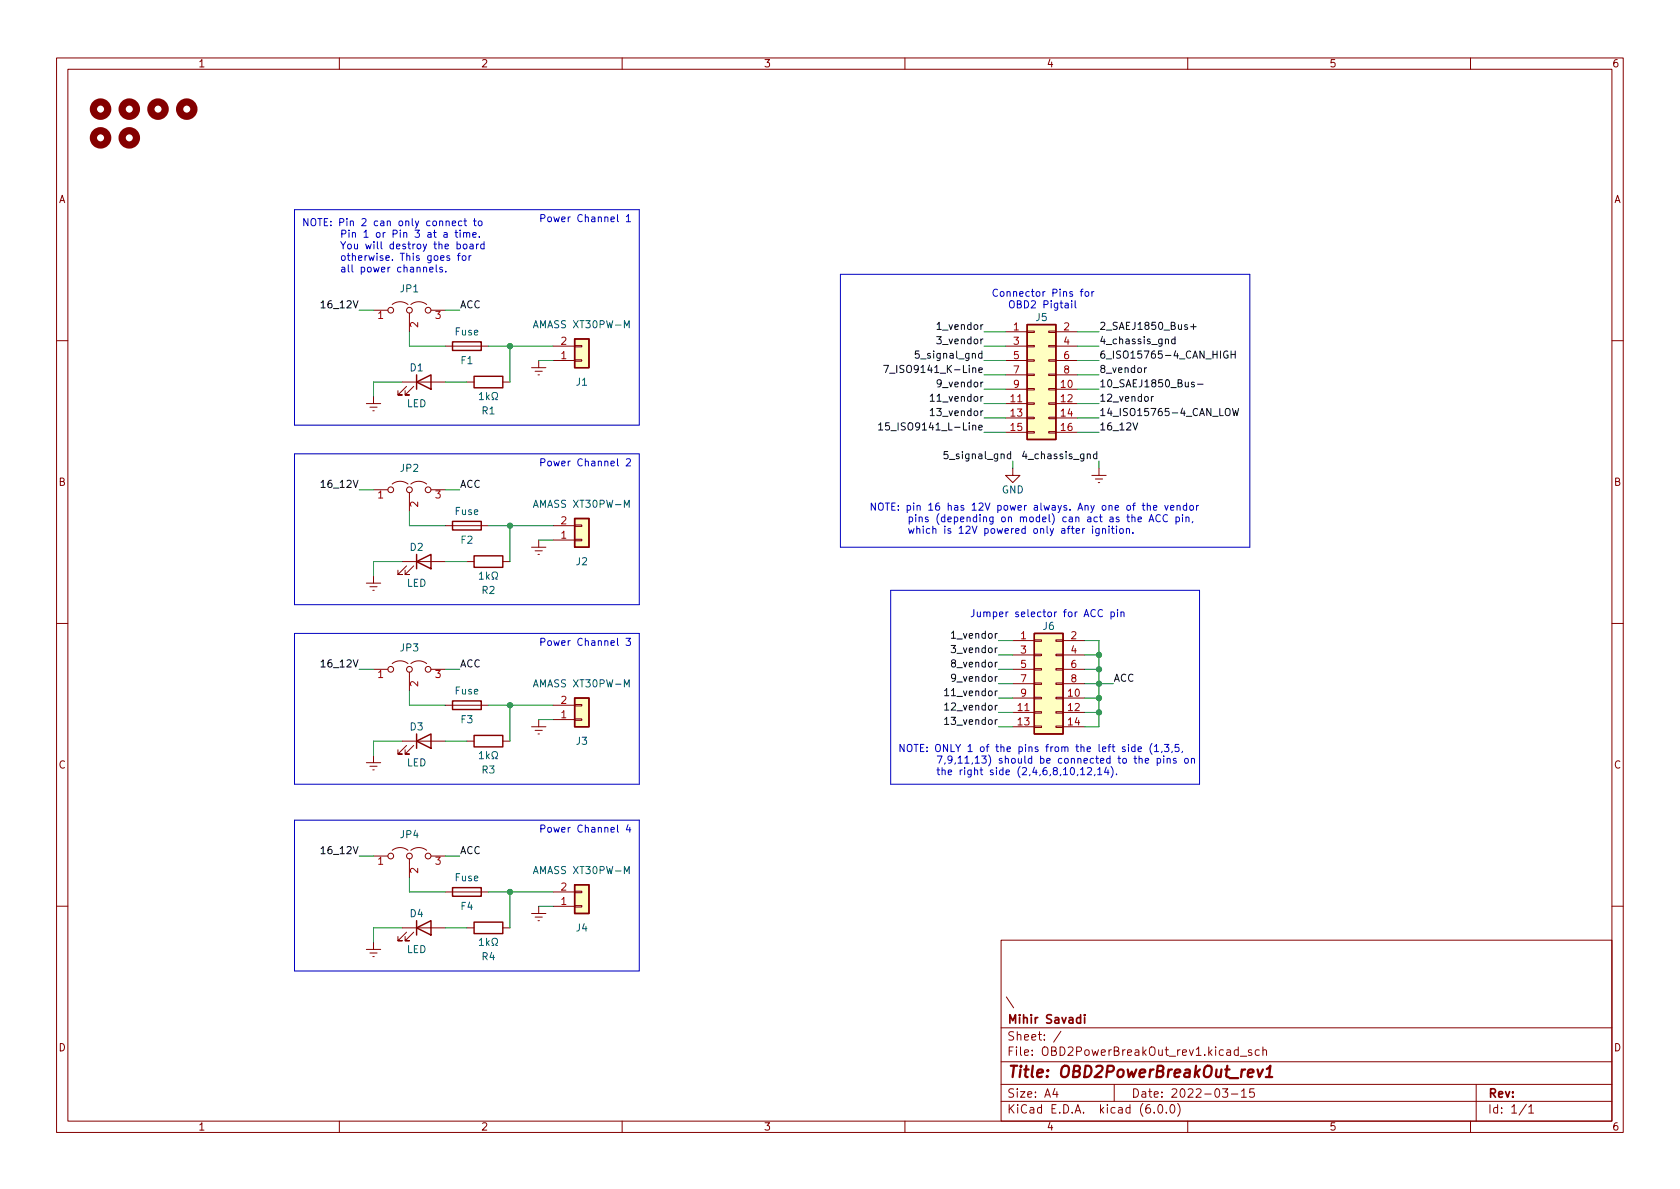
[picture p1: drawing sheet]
<svg xmlns="http://www.w3.org/2000/svg" width="297mm" height="210mm" viewBox="0 0 297 210" stroke-linecap="round" stroke-linejoin="round" font-family="sans-serif">
<g fill="none" stroke="#840000" stroke-width=".18">
<path d="M10 10.2h277v190.1h-277zM12 12.2h273v186.1h-273zM60 10.2v2M110 10.2v2M160 10.2v2M210 10.2v2M260 10.2v2M66 54.9h2.6M69.3 53.8a2.26 2.26 0 0 1 2.8 0M72.4 55.4v3.3M72.6 53.8a2.26 2.26 0 0 1 2.8 0M76.2 54.9h2.5"/>
<path d="M177.8 58.7h3.8M181.6 58.5h1.3v.3h-1.3zM185.4 58.5h1.3v.3h-1.3zM186.7 58.7h3.8M10 60.2h2M64.8 71.4h2.5M65.4 72h1.3M65.9 72.6h.3M66 70.1v1.3M71.1 67.6h7.6M71.9 68.3l-1.5 1.5h.7h-.7v-.7M73.2 68.3l-1.6 1.5h.8h-.8v-.7"/>
<path d="M78.7 61.2h7.7M82.5 67.6h1.3M88.9 67.6h1.3M94 65h2.5M94.6 65.7h1.3M95.1 66.3h.3M95.2 63.7v1.3M97.8 61.2h3.8M97.8 63.7h3.8M101.6 61.1h1.3v.2h-1.3zM101.6 63.6h1.3v.3h-1.3zM177.8 66.3h3.8"/>
<path d="M177.8 68.8h3.8M177.8 71.4h3.8M177.8 73.9h3.8M177.8 76.4h3.8M177.8 61.2h3.8M177.8 63.7h3.8M181.6 76.3h1.3v.3h-1.3zM181.6 73.8h1.3v.2h-1.3zM181.6 71.2h1.3v.3h-1.3zM181.6 68.7h1.3v.3h-1.3zM181.6 66.2h1.3v.2h-1.3zM181.6 63.6h1.3v.3h-1.3z"/>
<path d="M181.6 61.1h1.3v.2h-1.3zM185.4 76.3h1.3v.3h-1.3zM185.4 73.8h1.3v.2h-1.3zM185.4 71.2h1.3v.3h-1.3zM185.4 68.7h1.3v.3h-1.3zM185.4 66.2h1.3v.2h-1.3zM185.4 63.6h1.3v.3h-1.3zM185.4 61.1h1.3v.2h-1.3zM186.7 66.3h3.8M186.7 68.8h3.8M186.7 71.4h3.8M186.7 73.9h3.8"/>
<path d="M186.7 76.4h3.8M186.7 61.2h3.8M186.7 63.7h3.8M285 60.2h2M66 86.6h2.6M69.3 85.6a2.26 2.26 0 0 1 2.8 0M71.1 99.3h7.6M72.4 87.1v3.3M72.6 85.6a2.26 2.26 0 0 1 2.8 0M76.2 86.6h2.5M78.7 93h7.7M82.5 99.3h1.3"/>
<path d="M88.9 99.3h1.3M94 96.8h2.5M94.6 97.4h1.3M95.1 98h.3M95.2 95.5v1.3M97.8 95.5h3.8M97.8 93h3.8M101.6 92.8h1.3v.3h-1.3zM101.6 95.4h1.3v.2h-1.3zM179.1 82.8v1.3h1.2l-1.2 1.2-1.3-1.2h1.3M193 84.1h2.6M193.7 84.7h1.2"/>
<path d="M194.2 85.3h.2M194.3 82.8v1.3M10 110.2h2M64.8 103.1h2.5M65.4 103.8h1.3M65.9 104.4h.3M66 101.8v1.3M66 118.4h2.6M69.3 117.3a2.26 2.26 0 0 1 2.8 0M71.9 100.1l-1.5 1.5h.7h-.7v-.8M72.4 118.9v3.3M72.6 117.3a2.26 2.26 0 0 1 2.8 0"/>
<path d="M73.2 100.1l-1.6 1.5h.8h-.8v-.8M76.2 118.4h2.5M179.1 118.4h3.8M179.1 113.3h3.8M179.1 115.8h3.8M182.9 118.2h1.2v.3h-1.2zM182.9 115.7h1.2v.2h-1.2zM182.9 113.2h1.2v.2h-1.2zM186.7 118.2h1.3v.3h-1.3zM186.7 115.7h1.3v.2h-1.3zM186.7 113.2h1.3v.2h-1.3zM188 118.4h3.8"/>
<path d="M188 113.3h3.8M188 115.8h3.8M285 110.2h2M64.8 134.9h2.5M65.4 135.5h1.3M65.9 136.1h.3M66 133.6v1.3M71.1 131.1h7.6M71.9 131.8l-1.5 1.5h.7h-.7v-.7M73.2 131.8l-1.6 1.5h.8h-.8v-.7M78.7 124.7h7.7M82.5 131.1h1.3"/>
<path d="M88.9 131.1h1.3M94 128.5h2.5M94.6 129.2h1.3M95.1 129.8h.3M95.2 127.2v1.3M97.8 127.2h3.8M97.8 124.7h3.8M101.6 124.6h1.3v.2h-1.3zM101.6 127.1h1.3v.3h-1.3zM179.1 128.5h3.8M179.1 123.4h3.8M179.1 126h3.8"/>
<path d="M179.1 120.9h3.8M182.9 128.4h1.2v.2h-1.2zM182.9 125.9h1.2v.2h-1.2zM182.9 123.3h1.2v.3h-1.2zM182.9 120.8h1.2v.2h-1.2zM186.7 128.4h1.3v.2h-1.3zM186.7 125.9h1.3v.2h-1.3zM186.7 123.3h1.3v.3h-1.3zM186.7 120.8h1.3v.2h-1.3zM188 128.5h3.8M188 123.4h3.8M188 126h3.8"/>
<path d="M188 120.9h3.8M66 151.4h2.6M69.3 150.4a2.26 2.26 0 0 1 2.8 0M72.4 151.9v3.3M72.6 150.4a2.26 2.26 0 0 1 2.8 0M76.2 151.4h2.5M78.7 157.7h7.7M97.8 157.7h3.8M101.6 157.6h1.3v.3h-1.3zM10 160.2h2M64.8 167.9h2.5M65.4 168.5h1.3"/>
<path d="M65.9 169.2h.3M66 166.6v1.3M71.1 164.1h7.6M71.9 164.8l-1.5 1.6h.7h-.7v-.8M73.2 164.8l-1.6 1.6h.8h-.8v-.8M82.5 164.1h1.3M88.9 164.1h1.3M94 161.5h2.5M94.6 162.2h1.3M95.1 162.8h.3M95.2 160.3v1.2M97.8 160.3h3.8"/>
<path d="M101.6 160.1h1.3v.3h-1.3zM177 166.3h108v32h-108zM285 160.2h2M60 198.3v2M110 198.3v2M160 198.3v2M177 194.8h108M177 191.8h108M177 187.8h108M177 181.8h108M186.5 192.5l-.4 1h1M186.9 193v1"/>
<path d="M187.6 182.4l-1.3 1.9M197 191.8v3M204.1 196.7v.1M204.9 195.4l.2-.1a.81 .81 0 0 1 .6 .7 .81 .81 0 0 1-.3 .8h-.2a.81 .81 0 0 1-.6-.6 .81 .81 0 0 1 .3-.8zM206.2 196.7v.1M207.1 195.4l.1-.1a.81 .81 0 0 1 .6 .7 .81 .81 0 0 1-.3 .8h-.1a.81 .81 0 0 1-.6-.6 .81 .81 0 0 1 .3-.8zM208.2 195.1a1.72 1.72 0 0 1 0 2.3M210 198.3v2M216.1 192.5h1l-.5 .6 .4 .1v.7l-.2 .1h-.4l-.3-.1M217.7 193.5h1.2M218.9 185.7l-.4-.1-.3 .3v.4l.2 .3h.5M218.9 185.1v1.5"/>
<path d="M219.3 186.8h1.1M219.5 193l.4-.5v1.5M219.5 194h.9M221.3 185.7l-.4-.1-.2 .2 .1 .3 .5 .1v.4h-.6M221.7 192.5h-.7l-.1 .7 .2-.1 .5 .1 .2 .2-.1 .5-.2 .1-.6-.1M222.6 185.7l-.4-.1-.3 .3v.4l.2 .3h.5M223.3 185.8l.2-.2 .4 .1v.9M223.3 185.1v1.5M260 198.3v2M261 191.8v6.5M269.9 195.3l-1.3 1.9M270.3 195.8l.4-.5v1.5"/>
<path d="M270.3 196.8h.9"/>
<circle cx="69.1" cy="54.9" r=".51"/>
<circle cx="72.4" cy="54.9" r=".51"/>
<circle cx="75.7" cy="54.9" r=".51"/>
<circle cx="69.1" cy="86.6" r=".51"/>
<circle cx="72.4" cy="86.6" r=".51"/>
<circle cx="75.7" cy="86.6" r=".51"/>
<circle cx="69.1" cy="118.4" r=".51"/>
<circle cx="72.4" cy="118.4" r=".51"/>
<circle cx="75.7" cy="118.4" r=".51"/>
<circle cx="69.1" cy="151.4" r=".51"/>
<circle cx="72.4" cy="151.4" r=".51"/>
<circle cx="75.7" cy="151.4" r=".51"/>
</g>
<path d="M222.3 189.1l.4 1.4 .6-1.4M223.8 190.5h1.1M224 189l.6-.5-.2 2" fill="none" stroke="#840000" stroke-width=".4"/>
<path d="M191.1 179.4v1.5M191.8 179.4v.2M191.8 179.9v1M191.1 180l-.5-.1-.3 .3v.4l.2 .3h.6" fill="none" stroke="#840000" stroke-width=".3"/>
<g fill="#ffffc2" stroke="#ffffc2" stroke-width=".18">
<path d="M101.6 123.4h2.5v5.1h-2.5z"/>
<path d="M181.6 57.4h5.1v20.3h-5.1z"/>
<path d="M101.6 59.9h2.5v5.1h-2.5z"/>
<path d="M182.9 112h5.1v17.8h-5.1z"/>
<path d="M101.6 156.5h2.5v5h-2.5z"/>
<path d="M101.6 91.7h2.5v5.1h-2.5z"/>
</g>
<g fill="none" stroke="#840000" stroke-width=".25">
<path d="M101.6 59.9h2.5v5.1h-2.5zM181.6 57.4h5.1v20.3h-5.1zM73.7 67.6l2.5-1.3v2.5zM73.7 66.3v2.5M80 60.4h5.1v1.6h-5.1zM83.8 66.5h5.1v2.1h-5.1zM73.7 99.3l2.5-1.3v2.6zM73.7 98v2.6M80 92.2h5.1v1.5h-5.1zM83.8 98.3h5.1v2h-5.1zM101.6 91.7h2.5v5.1h-2.5zM182.9 112h5.1v17.8h-5.1z"/>
<path d="M73.7 131.1l2.5-1.3v2.5zM73.7 129.8v2.5M80 123.9h5.1v1.6h-5.1zM83.8 130h5.1v2.1h-5.1zM101.6 123.4h2.5v5.1h-2.5zM80 157h5.1v1.5h-5.1zM101.6 156.5h2.5v5h-2.5zM73.7 164.1l2.5-1.3v2.5zM73.7 162.8v2.5M83.8 163.1h5.1v2h-5.1z"/>
</g>
<g fill="none" stroke="#006464" stroke-width=".18">
<path d="M110.4 58v-1.3l.4 .9 .4-.9v1.3M84.8 69.8l.3-.4v1.3M84.8 70.7h.7M86 69.4v1.3M86.1 70.2l.4 .5M86.5 69.8l-.5 .5M87 70.7h.3v-.3a.54 .54 0 0 1-.3-.7 .54 .54 0 0 1 .8-.2 .58 .58 0 0 1-.1 .9v.3h.3M110.4 89.7v-1.2l.4 .9 .4-.9v1.2M84.8 101.5l.3-.3v1.2M84.8 102.4h.7M86 101.2v1.2M86.1 101.9l.4 .5"/>
<path d="M86.5 101.6l-.5 .5M87 102.4h.3v-.2a.54 .54 0 0 1-.3-.8 .54 .54 0 0 1 .8-.2 .58 .58 0 0 1-.1 1v.2h.3M84.8 133.3l.3-.4v1.3M84.8 134.2h.7M86 132.9v1.3M86.1 133.7l.4 .5M86.5 133.3l-.5 .5M87 134.2h.3v-.3a.54 .54 0 0 1-.3-.7 .54 .54 0 0 1 .8-.2 .58 .58 0 0 1-.1 .9v.3h.3M110.4 121.5v-1.3l.4 .9 .4-.9v1.3M110.4 154.5v-1.3l.4 .9 .4-.9v1.3M84.8 166.3l.3-.4v1.3M84.8 167.2h.7"/>
<path d="M86 165.9v1.3M86.1 166.7l.4 .5M86.5 166.3l-.5 .5M87 167.2h.3v-.2a.54 .54 0 0 1-.3-.8 .54 .54 0 0 1 .8-.2 .58 .58 0 0 1-.1 1v.2h.3"/>
</g>
<g fill="none" stroke="#840000" stroke-width="1.3">
<circle cx="17.8" cy="19.3" r="1.27"/>
<circle cx="22.9" cy="19.3" r="1.27"/>
<circle cx="27.9" cy="19.3" r="1.27"/>
<circle cx="33" cy="19.3" r="1.27"/>
<circle cx="17.8" cy="24.4" r="1.27"/>
<circle cx="22.9" cy="24.4" r="1.27"/>
</g>
<g fill="none" stroke="#0f0f0f" stroke-width=".18">
<path d="M56.8 53.5l.3-.3v1.2M56.8 54.4h.7M207.8 59.5v1.3M210.5 57.8h1M211 57.3v1M155.3 75.1l.4-.3v1.2M155.3 76h.8M156.3 64.6h.8l-.5 1.3M157.2 74.8h-.6v.6l.1-.1h.5l.1 .2-.1 .4-.2 .1-.4-.1M157.3 66h1M162.5 62.1h-.6l-.1 .6 .2-.1h.4l.1 .2v.4l-.2 .1-.5-.1M164.5 70.1l.3-.4v1.3"/>
<path d="M164.5 72.6l.3-.4v1.3M164.5 71h.7M164.5 73.5h.7M167.6 79.8h-.6l-.1 .7 .2-.2 .4 .1 .1 .2v.4l-.2 .1-.5-.1M181.1 79.8l-.3 .9h.8M200.3 74.8l.4 1.2 .5-1.2M202.4 65v.9M202.7 65l-.3 .3M203.6 70.1v.9M203.9 70.1l-.3 .3M207.8 60h-.4l-.3 .2 .2 .5h.5M211.1 67.6h-.3l-.1 .2v.1l.4 .2v.3h-.4"/>
<path d="M211.7 67.9h1M216.8 72.3l.1-.1a.43 .43 0 0 1 .6 .5v.4a.42 .42 0 0 1-.4 .4 .42 .42 0 0 1-.5-.4v-.4zM217.1 62.1a.59 .59 0 0 0-.8 .6 .59 .59 0 0 0 .8 .6v-.5h-.2M217.7 62.1v1.2M217.7 62.7h.7M217.9 72.2l.3 1.3 .3-.9 .2 .9 .3-1.3M218.4 62.1v1.2M56.8 85.3l.3-.4v1.3M56.8 86.2h.7M56.8 117l.3-.3v1.2M56.8 117.9h.7M167 122.1l.4-.3v1.2"/>
<path d="M167 124.7l.4-.4v1.3M167 127.2l.4-.4v1.3M167 123h.7M167 125.6h.7M167 128.1h.7M56.8 150.1l.3-.4v1.3M56.8 151h.7"/>
</g>
<g fill="none" stroke="#0000c2" stroke-width=".18">
<path d="M52.1 37.1h60.9v38.1h-60.9zM80 39.5l.6-.1-.1-.3h-.4l-.1 .2v.6h.5M81.7 39.1h-.4l-.2 .2 .1 .6h.5M82 39.1h.5M82.2 38.6v1.1l.3 .2M83.7 39.1h.5M83.9 38.6v1.1l.3 .2M84.7 39.1h.3l.2 .2v.4l-.2 .2h-.3l-.1-.2zM109.2 37.9v1.1l.2 .2M110.7 38.3l.4-.4v1.3M110.7 39.2h.8M70.9 47.3h-.4l-.2 .2 .1 .5h.5"/>
<path d="M71.4 47.4l.2-.1h.3l.1 .8M71.4 46.8v1.3M72.6 47.3h.5v.8M73.1 47.6h-.4l-.2 .2 .2 .3 .4-.1M73.4 40.7h.8l-.5 .5 .4 .1v.5l-.2 .2-.5-.2M73.7 47.4l.2-.1h.3l.1 .8M73.7 47.3v.8M74.9 47.4l.2-.1h.3v.8M74.9 47.3v.8M75.7 41.2h.5v.8M76 47.7l.6-.1-.1-.3h-.3l-.2 .1v.6h.5M76.2 41.4l-.4 .1-.2 .2 .2 .3 .4-.1"/>
<path d="M76.2 45.2v1l-.2 .3-.3-.1M76.2 45.3l-.3-.1-.3 .2 .1 .6h.5M76.6 41.1h.5M76.7 43.2h.5M76.8 40.7v1.1l.3 .2M76.9 42.7v1.1l.3 .2M76.9 45.3l.3-.1 .2 .2v.4l-.2 .3-.3-.1-.1-.2zM77.1 46.8v1.1l.2 .2M77.6 43.3l.2-.1h.3l.1 .8M77.6 42.7v1.3M77.9 45.6l.6-.1v-.2l-.4-.1-.2 .2 .1 .6h.5M78.2 47.3h-.3l-.2 .1 .1 .2 .4 .1v.3h-.5"/>
<path d="M78.5 41.2h.5l.1 .8M78.7 43.6l.6-.1-.1-.3h-.3l-.2 .1 .1 .6h.4M78.8 48v.1M79.1 41.4l-.5 .1-.1 .2 .1 .3 .5-.1M79.5 45.3l-.3-.1-.2 .2 .1 .2 .4 .1v.3h-.5M80.4 41.1h.5M80.6 40.7v1.1l.3 .2M80.8 43.2h.4l.2 .2-.1 .5h-.5M80.8 42.7v1.3M80.9 45.2h.5M81.4 40.7v.1M81.4 44.8l-.3 .2v1.1"/>
<path d="M81.4 41.1v.9M81.8 45.3l.3-.1 .3 .2v.4l-.3 .3-.3-.1-.1-.2zM82 41.2l.1-.1 .3 .1 .1 .8M82 41.1v.9M82 43.2h.3l.3 .2v.4l-.3 .2-.3-.1-.1-.1zM82.5 41.3l.2-.2 .3 .1v.8M82.9 45.2v.9M83.1 43.2h.5l.1 .8M83.3 45.2l-.4 .2M83.6 41.5l.6-.1-.1-.2-.3-.1-.2 .2 .1 .6h.4M83.7 43.5h-.5l-.2 .2 .2 .3 .5-.1M84.3 43.2v.8"/>
<path d="M84.6 43.2l-.3 .2M84.7 41.8v.2M85.6 43.2h-.4l-.2 .2 .1 .5h.5M85.6 42.7v1.3M148.6 48.5h72.4v48.3h-72.4zM187.4 53.6h.5M187.6 53.2v1.1l.3 .1M188.3 53.7h.5l.1 .7M188.9 53.9l-.4 .1-.2 .1 .2 .3h.4M189.5 53.2v.1M189.5 53.6v.8M190.1 53.2v1.1l.2 .1"/>
<path d="M191 51.6h.5M191.5 51.1l-.3 .2v1.1M192 51.6h.3l.2 .2v.4l-.2 .2-.3-.1-.2-.1zM193.1 51.6v.8M193.4 51.6l-.3 .2M52.1 80.3h60.9v26.6h-60.9zM109.2 81.1v1.1l.2 .2M110.7 81.2l.5-.1 .3 .4-.8 .9h.8M187.7 93.5h.5l.1 .8M188.3 93.8h-.4l-.2 .2 .2 .3h.4M188.7 93.5h.5M189.2 93l-.3 .2v1.1"/>
<path d="M189.4 93.5h.5M189.6 93v1.1l.3 .2M190.3 93.9l.6-.1-.1-.3h-.3l-.2 .1v.7h.5M191.4 93.5v.8M191.8 93.5l-.4 .2M193.2 93.5v.8M194.3 93.5v1l-.2 .2h-.3M194.3 93.5h-.3l-.3 .2 .1 .6h.5M194.9 93.6l.2-.1h.3l.1 .8M194.9 93.5v.8M196.1 93v.2M196.1 93.5v.8"/>
<path d="M196.3 91.5h.4l.1 .8M196.5 93.5h.5M196.7 93v1.1l.3 .2M196.8 91.7l-.4 .1-.2 .2 .2 .3 .4-.1M197.4 93v.2M197.4 93.5v.8M197.8 91.5l-.3-.1-.2 .2 .1 .2 .4 .1v.3h-.5M198 93.6l.2-.1 .4 .1v.5l-.1 .2h-.3l-.2-.1zM199.2 93.6l.1-.1h.3l.1 .8M199.2 93.5v.8M199.2 91.4h.5M199.4 91v1.1l.3 .2"/>
<path d="M200.1 91.5l.2-.1 .3 .1 .1 .8M200.1 91v1.3M200.3 94.2v.1M201.2 91.8l.6-.1v-.2l-.4-.1-.2 .2 .1 .6h.5M201.9 89.4h.5M202.1 89v1l.3 .2M202.9 89.5l.1-.1h.3l.1 .8M202.9 89v1.2M203.2 92.3l.4-1.3 .4 1.3M203.3 91.9h.6M203.9 89.8l.6-.1v-.3h-.4l-.2 .2 .1 .6h.5M205.2 91.1a.6 .6 0 0 0-.9 .4 .6 .6 0 0 0 .6 .8l.3-.2"/>
<path d="M205.9 89.4l.3 .8 .3-.8M206.4 91.1a.6 .6 0 0 0-.8 .4 .6 .6 0 0 0 .6 .8l.2-.2M207 89.8l.6-.1-.1-.3h-.4l-.1 .2v.6h.5M207.9 91.5l.4-.1 .2 .3-.1 .5h-.5M207.9 91.4v1.3M208.1 89.5l.2-.1h.3l.1 .8M208.1 89.4v.8M209.1 91v.1M209.1 91.4v.9M209.7 91.5l.2-.1 .3 .1v.8M209.7 91.4v.9M209.8 89.4h-.4l-.2 .2 .1 .6h.5"/>
<path d="M209.8 89v1.2M210.5 89.4h.3l.2 .2v.4l-.2 .2h-.3l-.1-.2zM210.9 92.2l-.1 .3M211.6 89.4v.8M211.9 89.4l-.3 .2M52.1 112h60.9v26.7h-60.9zM110.7 112.9h.8l-.4 .5 .3 .1v.5l-.2 .1-.5-.1M157.5 104.4h54.6v34.3h-54.6zM194.9 107.9a.6 .6 0 0 0-.8 .4 .6 .6 0 0 0 .6 .8l.2-.2M196.4 108.3l.4-.1 .2 .3-.1 .5h-.5M196.4 108.2v1.3M197.6 107.8v.1"/>
<path d="M197.6 108.2v.9M198.2 108.3l.2-.1 .3 .1v.8M198.2 108.2v.9M186.5 136.3l-.3-.3 .1-.2 .2-.1 .3 .1 .1 .2v.2l-.6 .1-.1 .2v.3l.3 .2h.2l.2-.2v-.4l-.2-.1M187.6 136.9l-.2 .3M188 136.1l.4-.4v1.3M188 137h.8M189.4 135.8l.1-.1a.68 .68 0 0 1 .5 .7 .68 .68 0 0 1-.5 .6l-.1-.1-.2-.4zM190.6 136.9l-.1 .3M191.1 136.1l.3-.4v1.3M191.1 137h.7M192.3 135.8l.5-.1 .2 .4-.8 .9h.8"/>
<path d="M193.6 136.9l-.1 .3M194.1 136.1l.3-.4v1.3M194.1 137h.7M195.6 135.7l-.3 .9h.8M195.9 136.2v.8M196.4 135.5a1.46 1.46 0 0 1 0 2M197.4 136.9v.1M197.7 134.1h.4M197.8 133.7v1.1l.3 .2M198.6 134.2l.1-.1 .4 .1 .1 .5-.2 .2-.3 .1-.1-.2zM199.5 131.6v.2M199.5 132.1v.8"/>
<path d="M200.5 134.1h.5M200.7 132.1h-.4l-.2 .2 .1 .5h.5M200.7 133.7v1.1l.3 .2M200.7 131.6v1.3M201.2 132.5l.6-.1v-.3h-.4l-.2 .1 .1 .6h.5M201.4 134.2l.2-.1 .3 .1v.8M201.4 133.7v1.3M202.5 134.5l.6-.1-.1-.2-.3-.1-.2 .2 .1 .6h.4M203.7 131.5a1.46 1.46 0 0 0 0 1.9M204.1 132l.4-.4v1.3M204.1 132.9h.7M204.6 134.2l.4-.1 .2 .2-.1 .6h-.5"/>
<path d="M204.6 134.1v1.3M205.5 132.8l-.2 .3M205.8 133.7v.1M205.8 134.1v.9M205.9 131.6h.8l-.5 .5 .4 .1v.6l-.2 .1-.5-.1M206.4 134.2l.1-.1 .3 .1 .1 .8M206.4 134.1v.9M207.3 132.8l-.2 .3M207.9 134.2l-.3-.1-.2 .2 .1 .2 .4 .1v.3h-.5M208.4 131.6h-.6v.6l.1-.1 .5 .1 .1 .2-.1 .4-.2 .1-.4-.1M209.1 132.8l-.1 .3M209.6 134.2l.3-.1 .2 .2v.4l-.2 .3-.3-.1-.2-.2z"/>
<path d="M210.7 134.2l.1-.1 .3 .1 .1 .8M210.7 134.1v.9M52.1 145h60.9v26.7h-60.9zM111.1 145.8l-.4 .9h.8M111.4 146.3v.9"/>
</g>
<g fill="none" stroke="#009600" stroke-width=".18">
<path d="M63.5 54.9h2.5M72.4 58.7v2.5h6.3M78.7 54.9h2.6M174 58.7h3.8M190.5 58.7h3.8M71.1 67.6h-5.1v2.5M78.7 67.6h3.8M86.4 61.2h11.4M90.2 61.2v6.4M95.2 63.7h2.6M174 61.2h3.8M174 63.7h3.8"/>
<path d="M174 68.8h3.8M174 66.3h3.8M174 71.4h3.8M174 73.9h3.8M174 76.4h3.8M190.5 61.2h3.8M190.5 63.7h3.8M190.5 68.8h3.8M190.5 66.3h3.8M190.5 71.4h3.8M190.5 73.9h3.8M190.5 76.4h3.8"/>
<path d="M63.5 86.6h2.5M71.1 99.3h-5.1v2.5M72.4 90.4v2.6h6.3M78.7 86.6h2.6M78.7 99.3h3.8M86.4 93h11.4M90.2 93v6.3M95.2 95.5h2.6M179.1 81.5v1.3M194.3 81.5v1.3M63.5 118.4h2.5M78.7 118.4h2.6"/>
<path d="M176.5 115.8h2.6M176.5 118.4h2.6M176.5 113.3h2.6M191.8 113.3h2.5v15.2h-2.5M191.8 115.8h2.5M191.8 118.4h2.5M71.1 131.1h-5.1v2.5M72.4 122.2v2.5h6.3M78.7 131.1h3.8M86.4 124.7h11.4M90.2 124.7v6.4M95.2 127.2h2.6"/>
<path d="M176.5 123.4h2.6M176.5 126h2.6M176.5 128.5h2.6M176.5 120.9h2.6M191.8 123.4h2.5M191.8 126h2.5M191.8 120.9h5M63.5 151.4h2.5M72.4 155.2v2.5h6.3M78.7 151.4h2.6M86.4 157.7h11.4M90.2 157.7v6.4"/>
<path d="M71.1 164.1h-5.1v2.5M78.7 164.1h3.8M95.2 160.3h2.6"/>
</g>
<g fill="#009600" stroke="#009600" stroke-width=".18">
<circle cx="90.2" cy="93" r=".46"/>
<circle cx="194.3" cy="115.8" r=".46"/>
<circle cx="90.2" cy="157.7" r=".46"/>
<circle cx="194.3" cy="118.4" r=".46"/>
<circle cx="194.3" cy="120.9" r=".46"/>
<circle cx="194.3" cy="126" r=".46"/>
<circle cx="194.3" cy="123.4" r=".46"/>
<circle cx="90.2" cy="61.2" r=".46"/>
<circle cx="90.2" cy="124.7" r=".46"/>
</g>
<text font-size="2.8" fill="#840000" x="178" y="190.6">Title: OBD2PowerBreakOut_rev1</text>
<g font-size="2.1" fill="#840000">
<text x="178" y="178">\</text>
<text x="178" y="184">Sheet: /</text>
<text x="178" y="181">Mihir Savadi</text>
<text x="178" y="186.7">File: OBD2PowerBreakOut_rev1.kicad_sch</text>
<text x="178" y="196.9">KiCad E.D.A. kicad (6.0.0)</text>
<text x="178" y="194.1">Size: A4</text>
<text x="200" y="194.1">Date: 2022-03-15</text>
<text x="263" y="194.1">Rev:</text>
<text x="263" y="196.9">Id: 1/1</text>
</g>
<g font-size="1.8" fill="#840000">
<text x="35" y="11.9">1</text>
<text x="85" y="11.9">2</text>
<text x="135" y="11.9">3</text>
<text x="185" y="11.9">4</text>
<text x="235" y="11.9">5</text>
<text x="285" y="11.9">6</text>
<text x="10.3" y="35.9">A</text>
<text x="285.3" y="35.9">A</text>
<text x="10.3" y="85.9">B</text>
<text x="285.3" y="85.9">B</text>
<text x="10.3" y="135.9">C</text>
<text x="285.3" y="135.9">C</text>
<text x="10.3" y="185.9">D</text>
<text x="285.3" y="185.9">D</text>
<text x="35" y="199.9">1</text>
<text x="85" y="199.9">2</text>
<text x="135" y="199.9">3</text>
<text x="185" y="199.9">4</text>
<text x="235" y="199.9">5</text>
<text x="285" y="199.9">6</text>
</g>
<g font-size="1.8" fill="#0000c2">
<text x="53.3" y="40">NOTE: Pin 2 can only connect to</text>
<text x="95.2" y="39.3">Power Channel 1</text>
<text x="54.8" y="42">Pin 1 or Pin 3 at a time.</text>
<text x="54.8" y="44.1">You will destroy the board</text>
<text x="54.8" y="46.1">otherwise. This goes for</text>
<text x="54.8" y="48.2">all power channels.</text>
<text x="175.3" y="52.5">Connector Pins for</text>
<text x="176.7" y="54.5">OBD2 Pigtail</text>
<text x="95.2" y="82.4">Power Channel 2</text>
<text x="153.7" y="90.3">NOTE: pin 16 has 12V power always. Any one of the vendor</text>
<text x="155.1" y="92.3">pins (depending on model) can act as the ACC pin,</text>
<text x="155.1" y="94.4">which is 12V powered only after ignition.</text>
<text x="171.4" y="109.1">Jumper selector for ACC pin</text>
<text x="95.2" y="114.2">Power Channel 3</text>
<text x="158.7" y="133">NOTE: ONLY 1 of the pins from the left side (1,3,5,</text>
<text x="160.2" y="135">7,9,11,13) should be connected to the pins on</text>
<text x="160.2" y="137.1">the right side (2,4,6,8,10,12,14).</text>
<text x="95.2" y="147.2">Power Channel 4</text>
</g>
<g font-size="1.8" fill="#006464">
<text x="70.8" y="51.7">JP1</text>
<text x="80.5" y="59.3">Fuse</text>
<text x="94.9" y="58">AMASS XT30PW-M</text>
<text x="183.2" y="56.8">J5</text>
<text x="72.5" y="65.7">D1</text>
<text x="81.5" y="64.4">F1</text>
<text x="101.9" y="68.2">J1</text>
<text x="71.9" y="72">LED</text>
<text x="85.2" y="73.3">R1</text>
<text x="70.8" y="83.4">JP2</text>
<text x="94.9" y="89.8">AMASS XT30PW-M</text>
<text x="177.1" y="87.2">GND</text>
<text x="80.5" y="91.1">Fuse</text>
<text x="72.5" y="97.4">D2</text>
<text x="81.5" y="96.1">F2</text>
<text x="101.9" y="99.9">J2</text>
<text x="71.9" y="103.8">LED</text>
<text x="85.2" y="105">R2</text>
<text x="184.4" y="111.4">J6</text>
<text x="70.8" y="115.2">JP3</text>
<text x="80.5" y="122.8">Fuse</text>
<text x="94.9" y="121.5">AMASS XT30PW-M</text>
<text x="72.5" y="129.2">D3</text>
<text x="81.5" y="127.9">F3</text>
<text x="101.9" y="131.7">J3</text>
<text x="71.9" y="135.5">LED</text>
<text x="85.2" y="136.8">R3</text>
<text x="70.8" y="148.2">JP4</text>
<text x="80.5" y="155.8">Fuse</text>
<text x="94.9" y="154.6">AMASS XT30PW-M</text>
<text x="81.5" y="160.9">F4</text>
<text x="72.5" y="162.2">D4</text>
<text x="101.9" y="164.7">J4</text>
<text x="71.9" y="168.5">LED</text>
<text x="85.2" y="169.8">R4</text>
</g>
<g font-size="1.8" fill="#0f0f0f">
<text x="57.4" y="54.5">16_12V</text>
<text x="81.3" y="54.5">ACC</text>
<text x="166.1" y="58.3">1_vendor</text>
<text x="194.3" y="58.3">2_SAEJ1850_Bus+</text>
<text x="158.6" y="65.9">7_ISO9141_K-Line</text>
<text x="162.7" y="63.4">5_signal_gnd</text>
<text x="166.1" y="60.9">3_vendor</text>
<text x="194.3" y="65.9">8_vendor</text>
<text x="194.3" y="63.4">6_ISO15765-4_CAN_HIGH</text>
<text x="194.3" y="60.9">4_chassis_gnd</text>
<text x="165.1" y="71">11_vendor</text>
<text x="166.1" y="68.5">9_vendor</text>
<text x="194.3" y="71">12_vendor</text>
<text x="194.3" y="68.5">10_SAEJ1850_Bus-</text>
<text x="157.8" y="76.1">15_ISO9141_L-Line</text>
<text x="165.1" y="73.6">13_vendor</text>
<text x="194.3" y="73.6">14_ISO15765-4_CAN_LOW</text>
<text x="194.3" y="76.1">16_12V</text>
<text x="167.8" y="81.2">5_signal_gnd</text>
<text x="181.6" y="81.2">4_chassis_gnd</text>
<text x="57.4" y="86.3">16_12V</text>
<text x="81.3" y="86.3">ACC</text>
<text x="168.7" y="112.9">1_vendor</text>
<text x="57.4" y="118">16_12V</text>
<text x="81.3" y="118">ACC</text>
<text x="168.7" y="115.5">3_vendor</text>
<text x="168.7" y="118">8_vendor</text>
<text x="167.7" y="123.1">11_vendor</text>
<text x="167.7" y="125.6">12_vendor</text>
<text x="168.7" y="120.5">9_vendor</text>
<text x="196.8" y="120.5">ACC</text>
<text x="167.7" y="128.2">13_vendor</text>
<text x="57.4" y="151">16_12V</text>
<text x="81.3" y="151">ACC</text>
</g>
<g font-size="1.8" fill="#a90000">
<text x="66.8" y="56.4">1</text>
<text x="73.9" y="57.9" transform="rotate(-90 73.9 57.9)">2</text>
<text x="77" y="56.4">3</text>
<text x="179.2" y="58.4">1</text>
<text x="188.1" y="58.4">2</text>
<text x="99.2" y="63.5">1</text>
<text x="99.2" y="61">2</text>
<text x="179.2" y="61">3</text>
<text x="179.2" y="63.5">5</text>
<text x="188.1" y="61">4</text>
<text x="188.1" y="63.5">6</text>
<text x="178.7" y="71.1">11</text>
<text x="179.2" y="66">7</text>
<text x="179.2" y="68.6">9</text>
<text x="187.6" y="68.6">10</text>
<text x="187.6" y="71.1">12</text>
<text x="188.1" y="66">8</text>
<text x="178.7" y="73.7">13</text>
<text x="178.7" y="76.2">15</text>
<text x="187.6" y="73.7">14</text>
<text x="187.6" y="76.2">16</text>
<text x="66.8" y="88.1">1</text>
<text x="73.9" y="89.6" transform="rotate(-90 73.9 89.6)">2</text>
<text x="77" y="88.1">3</text>
<text x="99.2" y="95.2">1</text>
<text x="99.2" y="92.7">2</text>
<text x="180.5" y="113">1</text>
<text x="189.4" y="113">2</text>
<text x="66.8" y="119.9">1</text>
<text x="77" y="119.9">3</text>
<text x="180.5" y="115.6">3</text>
<text x="180.5" y="118.1">5</text>
<text x="189.4" y="115.6">4</text>
<text x="189.4" y="118.1">6</text>
<text x="73.9" y="121.4" transform="rotate(-90 73.9 121.4)">2</text>
<text x="99.2" y="124.5">2</text>
<text x="180" y="125.7">11</text>
<text x="180.5" y="120.6">7</text>
<text x="180.5" y="123.2">9</text>
<text x="188.9" y="123.2">10</text>
<text x="188.9" y="125.7">12</text>
<text x="189.4" y="120.6">8</text>
<text x="99.2" y="127">1</text>
<text x="180" y="128.3">13</text>
<text x="188.9" y="128.3">14</text>
<text x="66.8" y="152.9">1</text>
<text x="73.9" y="154.4" transform="rotate(-90 73.9 154.4)">2</text>
<text x="77" y="152.9">3</text>
<text x="99.2" y="160">1</text>
<text x="99.2" y="157.5">2</text>
</g>
</svg>
